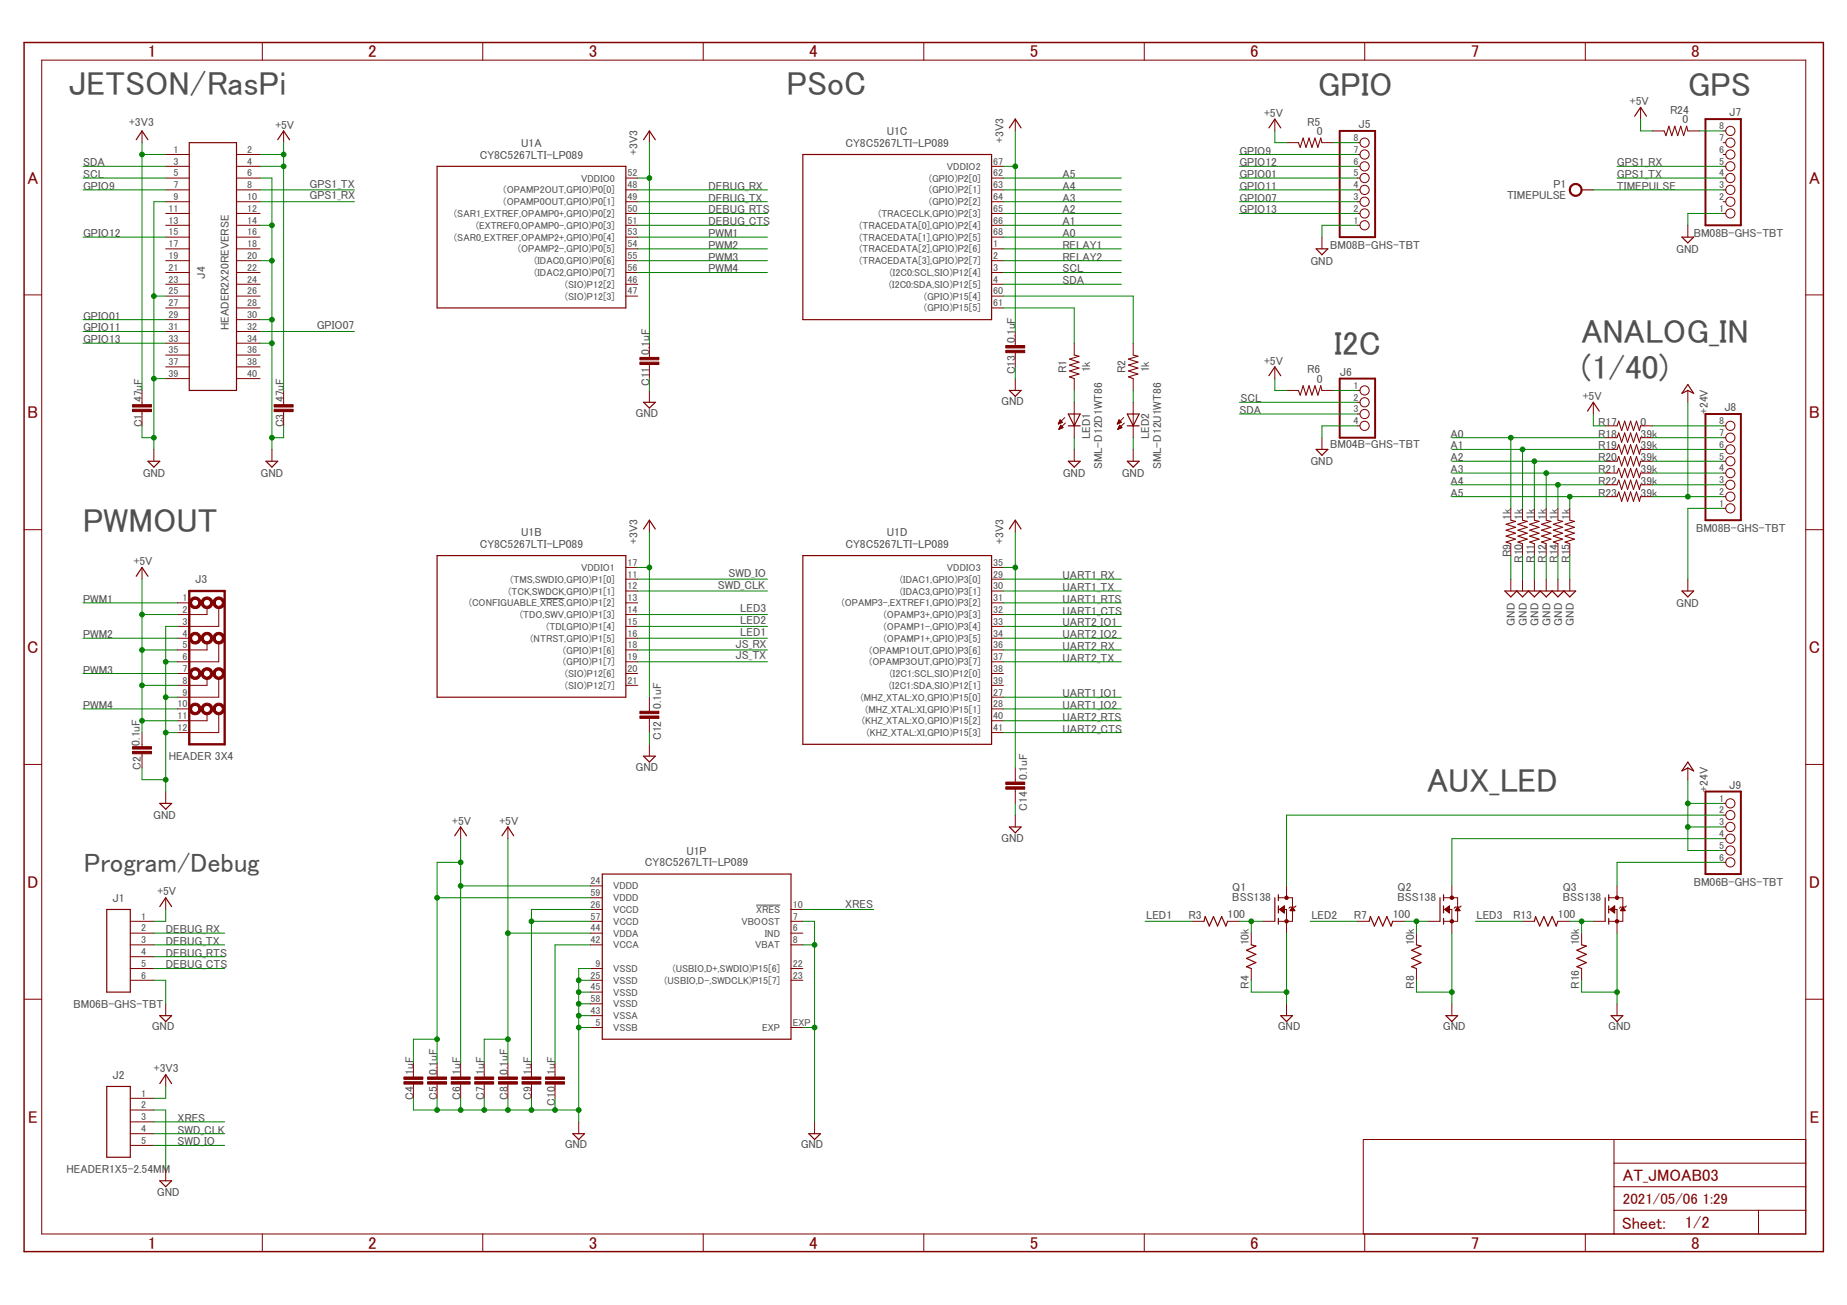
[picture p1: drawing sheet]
<svg xmlns="http://www.w3.org/2000/svg" width="297mm" height="210mm" viewBox="0 0 297 210" stroke-linecap="round" stroke-linejoin="round" font-family="sans-serif">
<path d="M86.9 96.3h3.9M121.6 145.6h3.9" fill="none" stroke="#505050" stroke-width=".16"/>
<g fill="none" stroke="#800000" stroke-width=".16">
<path d="M6.7 9.7h283.7v188.8h-283.7zM42.2 6.8v2.9M77.6 6.8v2.9M113.1 6.8v2.9M148.6 6.8v2.9M163.3 19.2v1.9M184 6.8v2.9M205 19.2v1.9M219.5 6.8v2.9M255 6.8v2.9M263.8 17.3v1.9M22.8 21.1v1.8"/>
<path d="M26.6 34.3h3.8M26.6 32.4h3.8M26.6 30.5h3.8M26.6 28.6h3.8M26.6 26.8h3.8M26.6 24.8h3.8M26.6 36.2h3.8M26.6 38.1h3.8M38 34.3h3.8M38 32.4h3.8M38 30.5h3.8M38 28.6h3.8"/>
<path d="M38 26.8h3.8M38 24.8h3.8M38 36.2h3.8M38 38.1h3.8M45.6 21.1v1.8M100.6 34.3h2M100.6 32.4h2M100.6 30.5h2M100.6 28.6h2M100.6 36.2h2M100.6 38.1h2M104.4 21.1v1.8"/>
<path d="M159.5 34.3h1.9M159.5 32.4h1.9M159.5 30.5h1.9M159.5 28.6h1.9M159.5 26.8h1.9M159.5 36.2h1.9M159.5 38.1h1.9M206.9 22.9h1.9M212.6 22.9h1.9M212.6 38.1v1.9M218.3 34.3h.4M218.3 32.4h.4"/>
<path d="M218.3 30.5h.4M218.3 28.6h.4M218.3 26.8h.4M218.3 24.8h.4M218.3 22.9h.4M218.3 36.2h.4M265.7 21.1h1.9M271.4 36.2v1.9M271.4 21.1h1.9M277.1 21.1h.4M277.1 34.3h.4M277.1 32.4h.4"/>
<path d="M277.1 30.5h.4M277.1 28.6h.4M277.1 26.8h.4M277.1 24.8h.4M277.1 22.9h.4M3.9 47.4h2.8M26.6 40h3.8M26.6 41.9h3.8M26.6 43.8h3.8M26.6 45.7h3.8M26.6 47.6h3.8M26.6 49.5h3.8"/>
<path d="M26.6 51.4h3.8M26.6 53.3h3.8M26.6 55.2h3.8M26.6 57.1h3.8M26.6 59h3.8M38 40h3.8M38 41.9h3.8M38 43.8h3.8M38 45.7h3.8M38 47.6h3.8M38 49.5h3.8M38 51.4h3.8"/>
<path d="M38 53.3h3.8M38 55.2h3.8M38 57.1h3.8M38 59h3.8M100.6 40h2M100.6 41.9h2M100.6 43.8h2M100.6 45.7h2M100.6 47.6h2M104.4 55.2v2.3M104.4 58.6v2.3M159.5 40h1.9"/>
<path d="M159.5 41.9h1.9M159.5 43.8h1.9M159.5 45.7h1.9M159.5 47.6h1.9M159.5 49.5h1.9M163.3 53.3v2.3M163.3 56.7v2.3M172.8 55.2v1.9M182.2 55.2v1.9M205 59v1.9M290.4 47.4h2.8M22.8 62.8v2.3"/>
<path d="M22.8 66.2v2.3M24.7 72.3v1.9M26.6 60.9h3.8M38 60.9h3.8M43.7 72.3v1.9M45.6 62.8v2.3M45.6 66.2v2.3M104.4 62.8v1.9M163.3 60.9v1.9M170.2 68.2h.1M170.3 68.1h.2M170.3 68h.4"/>
<path d="M170.3 69h.1M170.3 67.9h.5M170.3 69h.2M170.4 67.8h.4M170.4 68.9h.3M170.4 67.7h.3M170.4 68.8h.5M170.4 67.6h.2M170.4 68.7h.5M170.5 67.6h.1M170.5 68.6h.3M170.5 67.5l-.3 .7"/>
<path d="M170.5 67.5l.4 .4-.7 .3M170.5 68.6h.2M170.5 68.5h.1M170.6 68.4l.4 .4-.7 .3zM171.2 67.2l-1 1M171.3 68l-1 1.1M172.8 60.9v1.9M172.8 64.7v5.7M172.8 72.3v1.9M179.7 68.2h.1M179.7 68.1h.3M179.8 68h.4"/>
<path d="M179.8 69h.1M179.8 67.9h.5M179.8 69h.2M179.9 67.8h.3M179.9 68.9h.3M179.9 67.7h.3M179.9 68.8h.5M179.9 67.6h.2M179.9 68.7h.5M180 67.5l-.3 .7M180 67.5l.3 .4M180 67.6h.1"/>
<path d="M180 68.6h.3M180 68.6h.2M180 68.5h.1M180.1 68.4l.3 .4-.6 .3zM180.3 67.9l-.6 .3M180.7 67.2l-1 1M180.8 68l-1 1.1M182.2 60.9v1.9M182.2 64.7v5.7M182.2 72.3v1.9M206.9 62.8h1.9M212.6 70.4v1.9"/>
<path d="M212.6 62.8h1.9M218.3 68.5h.4M218.3 62.8h.4M218.3 64.7h.4M218.3 66.6h.4M256.2 64.7v1.9M258.1 79.9h2M258.1 78h2M258.1 76.1h2M258.1 74.2h2M258.1 72.3h2M258.1 70.4h2"/>
<path d="M258.1 68.5h2M263.8 79.9h1.9M263.8 78h1.9M263.8 76.1h1.9M263.8 74.2h1.9M263.8 72.3h1.9M263.8 70.4h1.9M263.8 68.5h1.9M271.4 62.8v1.9M277.1 79.9h.4M277.1 78h.4M277.1 76.1h.4"/>
<path d="M277.1 74.2h.4M277.1 72.3h.4M277.1 70.4h.4M277.1 68.5h.4M3.9 85.2h2.8M22.8 91.3v1.9M28.5 97h2.1M33.3 97.7v1.1h-4.8M35.2 97.7v3.1h-6.7M100.6 97h2M100.6 98.8h2M100.6 91.3h2"/>
<path d="M100.6 93.2h2M100.6 95.1h2M104.4 83.7v1.9M159.5 97h1.9M159.5 98.8h1.9M159.5 91.3h1.9M159.5 93.2h1.9M159.5 95.1h1.9M163.3 83.7v1.9M243 81.8v1.9M243 87.5v1.9M243 93.2v1.9"/>
<path d="M244.9 81.8v1.9M244.9 87.5v1.9M244.9 93.2v1.9M246.8 81.8v1.9M246.8 87.5v1.9M246.8 93.2v1.9M248.7 81.8v1.9M248.7 87.5v1.9M248.7 93.2v1.9M250.5 81.8v1.9M250.5 87.5v1.9M250.5 93.2v1.9"/>
<path d="M252.5 81.8v1.9M252.5 87.5v1.9M252.5 93.2v1.9M271.4 93.2v1.9M277.1 81.8h.4M290.4 85.2h2.8M22.8 117.8v2.3M28.5 102.7h2.1M28.5 108.3h2.1M28.5 114h2.1M33.3 103.4v1.1h-4.8M33.3 109.1v1.1h-4.8"/>
<path d="M33.3 114.8v1.1h-4.8M35.2 103.4v3h-6.7M35.2 109.1v3h-6.7M35.2 114.8v3h-6.7M100.6 100.8h2M100.6 102.7h2M100.6 104.5h2M100.6 106.4h2M100.6 108.3h2M100.6 110.2h2M104.4 112.1v2.3M104.4 115.5v2.3"/>
<path d="M104.4 119.7v1.9M159.5 100.8h1.9M159.5 102.7h1.9M159.5 104.5h1.9M159.5 106.4h1.9M159.5 108.3h1.9M159.5 110.2h1.9M159.5 112.1h1.9M159.5 114h1.9M159.5 115.9h1.9M159.5 117.8h1.9M3.9 123h2.8"/>
<path d="M22.8 121.2v2.3M26.6 127.3v1.9M74.1 133v1.9M81.7 133v1.9M163.3 123.5v2.3M163.3 126.9v2.3M163.3 131.1v1.9M271.4 123.5v1.9M277.1 129.2h.4M277.1 131.1h.4M277.1 133h.4M277.1 134.9h.4"/>
<path d="M277.1 136.8h.4M277.1 138.7h.4M290.4 123h2.8M21 148.2h3.7M21 150.1h3.7M21 152h3.7M21 153.9h3.7M21 155.8h3.7M21 157.7h3.7M26.6 144.4v1.9M95 148.2h1.9M95 150.1h1.9"/>
<path d="M95 152h1.9M95 155.8h1.9M95 157.7h1.9M95 142.5h1.9M95 144.4h1.9M95 146.3h1.9M95 159.6h1.9M127.2 148.2h1.9M127.2 150.1h1.9M127.2 152h1.9M127.2 155.8h1.9M127.2 157.7h1.9"/>
<path d="M127.2 146.3h1.9M191.7 148.2h1.9M197.4 148.2h1.9M201.2 150.1v1.9M201.2 155.8v1.9M203.1 148.2h1.9M205.6 144.4h2.3v3.8h-2.3M205.6 146.3h1.3v3.8M205.8 146.3l.7-.6v1.2zM205.8 146.3h.7M205.9 146.2h.6M205.9 146.4h.6"/>
<path d="M206 146.1h.5M206 146.5h.5M206.1 146.1h.4M206.1 146.6h.4M206.2 146h.3M206.2 146.6h.3M206.3 145.9h.2M206.4 146.7h.1M206.4 145.8h.1M206.5 146.8h.1M206.5 145.7h.1M206.9 142.5v1.9"/>
<path d="M207.5 146.4h.7M207.6 146.3h.5M207.6 146.2h.5M207.7 146.1h.3M207.8 146.1h.2M207.8 146h.1M207.9 145.9l.3 .6h-.7zM208.4 145.7l-.2 .2h-.7l-.2 .2M218.3 148.2h1.9M224 148.2h1.9M227.8 150.1v1.9M227.8 155.8v1.9"/>
<path d="M229.7 148.2h1.9M232.2 144.4h2.2v3.8h-2.2M232.2 146.3h1.3v3.8M232.3 146.3l.8-.6v1.2zM232.4 146.3h.7M232.4 146.2h.7M232.5 146.4h.6M232.5 146.1h.6M232.6 146.5h.5M232.6 146.1h.5M232.7 146.6h.4M232.7 146h.4"/>
<path d="M232.8 146.6h.3M232.9 145.9h.2M232.9 146.7h.2M233 145.8h.1M233 146.8h.1M233.1 145.7h.1M233.5 142.5v1.9M234.1 146.4h.6M234.2 146.3h.5M234.2 146.2h.4M234.3 146.1h.3M234.3 146.1h.2"/>
<path d="M234.4 146h.1M234.4 145.9l.4 .6h-.8zM235 145.7l-.2 .2h-.8l-.2 .2M244.9 148.2h1.9M250.5 148.2h2M254.4 150.1v1.9M254.4 155.8v1.9M256.2 148.2h1.9M258.7 144.4h2.3v3.8h-2.3M258.7 146.3h1.4v3.8M258.9 146.3l.8-.6v1.2zM258.9 146.3h.8"/>
<path d="M259 146.2h.7M259 146.4h.7M259.1 146.1h.6M259.1 146.5h.6M259.2 146.1h.5M259.3 146.6h.4M259.3 146h.4M259.4 146.6h.3M259.4 145.9h.3M259.5 146.7h.2M259.5 145.8h.2M259.6 146.8h.1"/>
<path d="M259.7 145.7h.1M260.1 142.5v1.9M260.7 146.4h.6M260.7 146.3h.6M260.8 146.2h.4M260.8 146.1h.4M260.9 146.1h.2M260.9 146h.1M261 145.9l.4 .6h-.8zM261.6 145.7l-.2 .2h-.8l-.2 .2M3.9 160.7h2.8M21 176.7h3.7"/>
<path d="M21 178.5h3.7M26.6 161.5v1.9M26.6 172.8v2M66.5 171v2.2M66.5 174.4v2.3M70.3 171v2.2M70.3 174.4v2.3M74.1 171v2.2M74.1 174.4v2.3M77.9 171v2.2M77.9 174.4v2.3M81.7 171v2.2"/>
<path d="M81.7 174.4v2.3M85.5 171v2.2M85.5 174.4v2.3M89.3 171v2.2M89.3 174.4v2.3M95 161.5h1.9M95 163.4h1.9M95 165.3h1.9M127.2 165.3h1.9M206.9 161.5v1.9M233.5 161.5v1.9M260.1 161.5v1.9"/>
<path d="M290.4 160.7h2.8M21 180.4h3.7M21 182.4h3.7M21 184.2h3.7M26.6 188v1.9M42.2 198.5v2.8M77.6 198.5v2.8M93.1 180.4v2M113.1 198.5v2.8M131 180.4v2M148.6 198.5v2.8M184 198.5v2.8"/>
<path d="M219.5 198.5v2.8M255 198.5v2.8M259.6 194.7h30.8M259.6 183.3v15.2M259.6 190.9h30.8M259.6 187.1h30.8M282.8 194.7v3.8M290.4 183.3h-71.2v15.2"/>
<circle cx="219.5" cy="36.2" r=".74"/>
<circle cx="219.5" cy="34.3" r=".74"/>
<circle cx="219.5" cy="26.8" r=".74"/>
<circle cx="219.5" cy="30.5" r=".74"/>
<circle cx="219.5" cy="28.6" r=".74"/>
<circle cx="219.5" cy="24.8" r=".74"/>
<circle cx="219.5" cy="22.9" r=".74"/>
<circle cx="219.5" cy="32.4" r=".74"/>
<circle cx="278.3" cy="34.3" r=".74"/>
<circle cx="278.3" cy="30.5" r=".74"/>
<circle cx="278.3" cy="26.8" r=".74"/>
<circle cx="278.3" cy="24.8" r=".74"/>
<circle cx="278.3" cy="22.9" r=".74"/>
<circle cx="278.3" cy="21.1" r=".74"/>
<circle cx="278.3" cy="32.4" r=".74"/>
<circle cx="278.3" cy="28.6" r=".74"/>
<circle cx="219.5" cy="68.5" r=".74"/>
<circle cx="219.5" cy="64.7" r=".74"/>
<circle cx="219.5" cy="66.6" r=".74"/>
<circle cx="219.5" cy="62.8" r=".74"/>
<circle cx="278.3" cy="79.9" r=".74"/>
<circle cx="278.3" cy="74.2" r=".74"/>
<circle cx="278.3" cy="70.4" r=".74"/>
<circle cx="278.3" cy="68.5" r=".74"/>
<circle cx="278.3" cy="72.3" r=".74"/>
<circle cx="278.3" cy="78" r=".74"/>
<circle cx="278.3" cy="76.1" r=".74"/>
<circle cx="278.3" cy="81.8" r=".74"/>
<circle cx="278.3" cy="138.7" r=".74"/>
<circle cx="278.3" cy="136.8" r=".74"/>
<circle cx="278.3" cy="129.2" r=".74"/>
<circle cx="278.3" cy="131.1" r=".74"/>
<circle cx="278.3" cy="133" r=".74"/>
<circle cx="278.3" cy="134.9" r=".74"/>
</g>
<path d="M3.9 6.8h289.3v194.5h-289.3z" fill="none" stroke="#800000" stroke-width=".23"/>
<g fill="none" stroke="#800000" stroke-width=".19">
<path d="M262.9 18.7l.9-1.4 1 1.4M21.9 22.5l.9-1.4 1 1.4M30.4 22.9h7.6v39.9h-7.6zM44.7 22.5l.9-1.4 1 1.4M70.3 26.8h30.3v22.7h-30.3zM103.5 22.5l.9-1.4 1 1.4M129.1 24.8h30.4v26.6h-30.4zM162.3 20.6l1-1.4 .9 1.4M204.1 20.6l.9-1.4 1 1.4M254.4 30.5h1.8M270.5 38.1h1.9l-1 1zM211.7 40h1.9l-1 1z"/>
<path d="M23.8 74.2h1.9l-1 .9zM42.8 74.2h1.9l-1 .9zM103.5 64.7h1.9l-1 .9zM162.3 62.8h1.9l-.9 1zM171.8 68.5h1.9M171.8 66.6h1.9l-.9 1.9zM171.8 74.2h1.9l-.9 .9zM181.3 66.6h1.9l-1 1.9zM181.3 68.5h1.9M181.3 74.2h1.9l-1 .9zM204.1 60.4l.9-1.4 1 1.4M211.7 72.3h1.9l-1 .9z"/>
<path d="M255.3 66.1l.9-1.4 1 1.4M271.4 61.8l1 1.5-1-.5-.9 .5zM21.9 92.7l.9-1.4 1 1.4M70.3 89.4h30.3v22.7h-30.3zM103.5 85.1l.9-1.4 1 1.4M129.1 89.4h30.4v30.3h-30.4zM162.3 85.1l1-1.4 .9 1.4M242 95.1h11.4l-.9 .9-1-.9-1 .9-.9-.9-.9 .9-1-.9-.9 .9-1-.9-.9 .9-1-.9-.9 .9zM270.5 95.1h1.9l-1 .9zM25.7 129.2h1.9l-1 1zM73.1 134.4l1-1.4 .9 1.4M80.7 134.4l1-1.4 .9 1.4"/>
<path d="M103.5 121.6h1.9l-1 1zM162.3 133h1.9l-.9 1zM271.4 122.6l1 1.4-1-.5-.9 .5zM17.2 146.3h3.8v13.3h-3.8zM25.7 145.8l.9-1.4 1 1.4M96.9 140.6h30.3v26.6h-30.3zM193.6 148.2l.2-.8 .7 1.5 .7-1.5 .6 1.5 .7-1.5 .6 1.5 .3-.7M201.2 152l.8 .2-1.5 .6 1.5 .7-1.5 .7 1.5 .6-1.5 .7 .7 .3M205 144.4v3.8M205.6 143.9v1M205.6 145.7v1.2M205.6 147.7v1"/>
<path d="M220.2 148.2l.2-.8 .6 1.5 .7-1.5 .7 1.5 .6-1.5 .7 1.5 .3-.7M227.8 152l.7 .2-1.5 .6 1.5 .7-1.5 .7 1.5 .6-1.5 .7 .8 .3M231.6 144.4v3.8M232.2 143.9v1M232.2 145.7v1.2M232.2 147.7v1M246.8 148.2l.2-.8 .6 1.5 .7-1.5 .6 1.5 .7-1.5 .7 1.5 .2-.7M254.4 152l.7 .2-1.5 .6 1.5 .7-1.5 .7 1.5 .6-1.5 .7 .8 .3M258.1 144.4v3.8M258.7 143.9v1M258.7 145.7v1.2M258.7 147.7v1"/>
<path d="M17.2 174.8h3.8v11.3h-3.8zM25.7 163.4h1.9l-1 .9zM25.7 174.3l.9-1.5 1 1.5M206 163.4h1.9l-1 .9zM232.5 163.4h1.9l-.9 .9zM259.1 163.4h1.9l-.9 .9zM25.7 189.9h1.9l-1 1zM92.1 182.4h1.9l-.9 .9zM130.1 182.4h1.9l-1 .9z"/>
</g>
<g fill="none" stroke="#800000" stroke-width=".17">
<path d="M208.8 22.9l.3 .8 .5-1.5 .4 1.5 .5-1.5 .5 1.5 .5-1.5 .4 1.5 .5-1.5 .2 .7M267.6 21.1l.3 .7 .5-1.5 .5 1.5 .4-1.5 .5 1.5 .5-1.5 .5 1.5 .5-1.5 .1 .8M172.8 57.1l.7 .2-1.5 .5 1.5 .5-1.5 .4 1.5 .5-1.5 .5 1.5 .5-1.5 .4 .8 .3M182.2 57.1l.8 .2-1.5 .5 1.5 .5-1.5 .4 1.5 .5-1.5 .5 1.5 .5-1.5 .4 .7 .3M208.8 62.8l.3 .8 .5-1.6 .4 1.6 .5-1.6 .5 1.6 .5-1.6 .4 1.6 .5-1.6 .2 .8M260.1 70.4l.2-.8 .5 1.5 .5-1.5 .4 1.5 .5-1.5 .5 1.5 .5-1.5 .5 1.5 .1-.7M260.1 72.3l.2-.8 .5 1.5 .5-1.5 .4 1.5 .5-1.5 .5 1.5 .5-1.5 .5 1.5 .1-.7M260.1 74.2l.2-.8 .5 1.6 .5-1.6 .4 1.6 .5-1.6 .5 1.6 .5-1.6 .5 1.6 .1-.8M260.1 76.1l.2-.8 .5 1.5 .5-1.5 .4 1.5 .5-1.5 .5 1.5 .5-1.5 .5 1.5 .1-.7M260.1 78l.2-.8 .5 1.5 .5-1.5 .4 1.5 .5-1.5 .5 1.5 .5-1.5 .5 1.5 .1-.7M260.1 68.5l.2-.8 .5 1.6 .5-1.6 .4 1.6 .5-1.6 .5 1.6 .5-1.6 .5 1.6 .1-.8M260.1 79.9l.2-.8 .5 1.5 .5-1.5 .4 1.5 .5-1.5 .5 1.5 .5-1.5 .5 1.5 .1-.7"/>
<path d="M243 83.7l.7 .2-1.5 .4 1.5 .5-1.5 .5 1.5 .5-1.5 .4 1.5 .5-1.5 .5 .8 .3M244.9 83.7l.7 .2-1.5 .4 1.5 .5-1.5 .5 1.5 .5-1.5 .4 1.5 .5-1.5 .5 .8 .3M246.8 83.7l.7 .2-1.5 .4 1.5 .5-1.5 .5 1.5 .5-1.5 .4 1.5 .5-1.5 .5 .8 .3M248.7 83.7l.7 .2-1.5 .4 1.5 .5-1.5 .5 1.5 .5-1.5 .4 1.5 .5-1.5 .5 .8 .3M250.5 83.7l.8 .2-1.5 .4 1.5 .5-1.5 .5 1.5 .5-1.5 .4 1.5 .5-1.5 .5 .7 .3M252.5 83.7l.7 .2-1.5 .4 1.5 .5-1.5 .5 1.5 .5-1.5 .4 1.5 .5-1.5 .5 .8 .3"/>
</g>
<path d="M274.3 19.2h5.7v17h-5.7zM215.5 21.1h5.6v17h-5.6zM215.5 60.9h5.6v9.5h-5.6zM274.3 66.6h5.7v17.1h-5.7zM274.3 127.3h5.7v13.3h-5.7z" fill="none" stroke="#800000" stroke-width=".32"/>
<g fill="#800000" stroke="#800000" stroke-width=".16">
<path d="M21.3 120.9h3.1v.3h-3.1z"/>
<path d="M21.3 120.1h3.1v.4h-3.1z"/>
<path d="M87.7 174h3.1v.4h-3.1z"/>
<path d="M87.7 173.2h3.1v.4h-3.1z"/>
<path d="M83.9 174h3.1v.4h-3.1z"/>
<path d="M83.9 173.2h3.1v.4h-3.1z"/>
<path d="M68.8 174h3v.4h-3z"/>
<path d="M68.8 173.2h3v.4h-3z"/>
<path d="M72.6 174h3v.4h-3z"/>
<path d="M72.6 173.2h3v.4h-3z"/>
<path d="M65 174h3v.4h-3z"/>
<path d="M65 173.2h3v.4h-3z"/>
<path d="M80.2 174h3v.4h-3z"/>
<path d="M80.2 173.2h3v.4h-3z"/>
<path d="M76.3 174h3.1v.4h-3.1z"/>
<path d="M76.3 173.2h3.1v.4h-3.1z"/>
<path d="M161.8 56.3h3v.4h-3z"/>
<path d="M161.8 55.6h3v.4h-3z"/>
<path d="M102.9 115.2h3.1v.3h-3.1z"/>
<path d="M102.9 114.4h3.1v.4h-3.1z"/>
<path d="M161.8 126.6h3v.3h-3z"/>
<path d="M161.8 125.8h3v.4h-3z"/>
<path d="M102.9 58.3h3.1v.3h-3.1z"/>
<path d="M102.9 57.5h3.1v.4h-3.1z"/>
<path d="M44.1 65.8h3v.4h-3z"/>
<path d="M44.1 65.1h3v.4h-3z"/>
<path d="M21.3 65.8h3.1v.4h-3.1z"/>
<path d="M21.3 65.1h3.1v.4h-3.1z"/>
</g>
<g fill="#800000" stroke="#800000" stroke-width=".16">
<path d="M30.6 96.4a.95 .95 0 0 1 1.6 0 .95 .95 0 0 1-.5 1.5 .95 .95 0 0 1-1.3-.9h.4a.57 .57 0 0 1 .8-.5 .57 .57 0 0 1 .2 .9 .57 .57 0 0 1-1-.3v-.1h-.4z" fill-rule="evenodd"/>
<path d="M32.5 96.4a.95 .95 0 0 1 1.6 0 .95 .95 0 0 1-.5 1.4 .95 .95 0 0 1-1.3-.8h.4a.57 .57 0 0 1 .8-.5 .57 .57 0 0 1 .2 .9 .57 .57 0 0 1-1-.3v-.1h-.4z" fill-rule="evenodd"/>
<path d="M34.4 96.4a.95 .95 0 0 1 1.6 0 .95 .95 0 0 1-.6 1.5 .95 .95 0 0 1-1.2-.9h.4a.57 .57 0 0 1 .8-.6 .57 .57 0 0 1 .2 .9 .57 .57 0 0 1-1-.2v-.1h-.4z" fill-rule="evenodd"/>
<path d="M30.6 102.1a.95 .95 0 0 1 1.6 0 .95 .95 0 0 1-.5 1.5 .95 .95 0 0 1-1.3-.9h.4a.57 .57 0 0 1 .8-.5 .57 .57 0 0 1 .2 .9 .57 .57 0 0 1-1-.3v-.1h-.4z" fill-rule="evenodd"/>
<path d="M32.5 102.1a.95 .95 0 0 1 1.6 0 .95 .95 0 0 1-.5 1.4 .95 .95 0 0 1-1.3-.8h.4a.57 .57 0 0 1 .8-.5 .57 .57 0 0 1 .2 .9 .57 .57 0 0 1-1-.3v-.1h-.4z" fill-rule="evenodd"/>
<path d="M34.4 102.1a.95 .95 0 0 1 1.6 0 .95 .95 0 0 1-.6 1.5 .95 .95 0 0 1-1.2-.9h.4a.57 .57 0 0 1 .8-.6 .57 .57 0 0 1 .2 .9 .57 .57 0 0 1-1-.2v-.1h-.4z" fill-rule="evenodd"/>
<path d="M30.6 107.8a.95 .95 0 0 1 1.6 0 .95 .95 0 0 1-.6 1.5 .95 .95 0 0 1-1.2-1h.4a.57 .57 0 0 1 .8-.4 .57 .57 0 0 1 .1 .9 .57 .57 0 0 1-.9-.3v-.2h-.4z" fill-rule="evenodd"/>
<path d="M32.5 107.8a.95 .95 0 0 1 1.6 0 .95 .95 0 0 1-.5 1.4 .95 .95 0 0 1-1.3-.9h.4a.57 .57 0 0 1 .8-.4 .57 .57 0 0 1 .2 .9 .57 .57 0 0 1-1-.3v-.2h-.4z" fill-rule="evenodd"/>
<path d="M34.4 107.8a.95 .95 0 0 1 1.6 0 .95 .95 0 0 1-.6 1.5 .95 .95 0 0 1-1.2-1h.4a.57 .57 0 0 1 .8-.5 .57 .57 0 0 1 .2 .9 .57 .57 0 0 1-1-.2v-.2h-.4z" fill-rule="evenodd"/>
<path d="M30.9 113.2a.95 .95 0 0 1 1.4 .5 .95 .95 0 0 1-.7 1.3 .95 .95 0 0 1-1.2-1h.4a.57 .57 0 0 1 .8-.4 .57 .57 0 0 1 .1 .9 .57 .57 0 0 1-.9-.3v-.2h-.4l.2-.5z" fill-rule="evenodd"/>
<path d="M32.5 113.5a.95 .95 0 0 1 1.6 0 .95 .95 0 0 1-.5 1.4 .95 .95 0 0 1-1.3-.9h.4a.57 .57 0 0 1 .8-.4 .57 .57 0 0 1 .2 .9 .57 .57 0 0 1-1-.3v-.2h-.4z" fill-rule="evenodd"/>
<path d="M34.4 113.5a.95 .95 0 0 1 1.6 0 .95 .95 0 0 1-.6 1.5 .95 .95 0 0 1-1.2-1h.4a.57 .57 0 0 1 .8-.5 .57 .57 0 0 1 .2 .9 .57 .57 0 0 1-1-.2v-.2h-.4z" fill-rule="evenodd"/>
<path d="M252.5 30a1.04 1.04 0 0 1 1.7-.2 1.04 1.04 0 0 1-.4 1.7 1.04 1.04 0 0 1-1.4-1h.2a.86 .86 0 0 1 1.2-.7 .86 .86 0 0 1 .1 1.5 .86 .86 0 0 1-1.3-.5v-.3h-.2z" fill-rule="evenodd"/>
<circle cx="206.9" cy="148.2" r=".28"/>
<circle cx="206.9" cy="144.4" r=".28"/>
<circle cx="233.5" cy="148.2" r=".28"/>
<circle cx="233.5" cy="144.4" r=".28"/>
<circle cx="260.1" cy="148.2" r=".28"/>
<circle cx="260.1" cy="144.4" r=".28"/>
</g>
<path d="M30.4 95.1h5.7v24.6h-5.7z" fill="none" stroke="#800000" stroke-width=".38"/>
<g fill="none" stroke="#008000" stroke-width=".16">
<path d="M263.8 19.2v1.9h1.9M13.4 28.6h13.2M13.4 26.8h13.2M13.4 30.5h13.2M13.4 38.1h13.2M22.8 24.8h3.8M22.8 22.9v39.9M26.6 32.4h-1.9v39.9M41.8 28.6h1.9v43.7M41.8 26.8h3.8M41.8 24.8h3.8M41.8 36.2h1.9"/>
<path d="M41.8 32.4h15.2M41.8 30.5h15.2M45.6 22.9v39.9M102.6 28.6h1.8M102.6 34.3h20.8M102.6 36.2h20.8M102.6 32.4h20.8M102.6 30.5h20.8M102.6 38.1h20.8M104.4 22.9v32.3M161.4 28.6h18.9M161.4 26.8h1.9"/>
<path d="M161.4 34.3h18.9M161.4 36.2h18.9M161.4 32.4h18.9M161.4 30.5h18.9M161.4 38.1h18.9M163.3 21.1v32.2M199.3 28.6h19M199.3 26.8h19M199.3 24.8h19M199.3 34.3h19M199.3 32.4h19M199.3 30.5h19"/>
<path d="M205 21.1v1.8h1.9M214.5 22.9h3.8M218.3 36.2h-5.7v1.9M256.2 30.5h20.9M260.1 28.6h17M260.1 26.8h17M273.3 21.1h3.8M277.1 34.3h-5.7v1.9M13.4 51.4h13.2M13.4 55.2h13.2M13.4 53.3h13.2M24.7 47.6h1.9"/>
<path d="M41.8 41.9h1.9M41.8 51.4h1.9M41.8 55.2h1.9M41.8 53.3h15.2M102.6 41.9h20.8M102.6 43.8h20.8M102.6 40h20.8M161.4 47.6h20.8v7.6M161.4 49.5h11.4v5.7M161.4 41.9h18.9M161.4 43.8h18.9M161.4 45.7h18.9"/>
<path d="M161.4 40h18.9M163.3 59v1.9M22.8 68.5v1.9h1.9M24.7 60.9h1.9M45.6 68.5v1.9h-1.9M104.4 60.9v1.9M172.8 62.8v1.9M172.8 70.4v1.9M182.2 62.8v1.9M182.2 70.4v1.9M199.3 64.7h19M199.3 66.6h19"/>
<path d="M205 60.9v1.9h1.9M214.5 62.8h3.8M218.3 68.5h-5.7v1.9M233.5 70.4h24.6M233.5 72.3h24.6M233.5 74.2h24.6M233.5 76.1h24.6M233.5 78h24.6M233.5 79.9h24.6M243 70.4v11.4M244.9 72.3v9.5M246.8 74.2v7.6"/>
<path d="M248.7 76.1v5.7M250.5 78v3.8M252.5 79.9v1.9M256.2 66.6v1.9h1.9M265.7 70.4h11.4M265.7 68.5h11.4M265.7 72.3h11.4M265.7 74.2h11.4M265.7 76.1h11.4M265.7 78h11.4M265.7 79.9h11.4M271.4 64.7v15.2"/>
<path d="M13.4 97h15.1M22.8 93.2v24.6M22.8 98.8h5.7M102.6 91.3h1.8M102.6 98.8h20.8M102.6 95.1h20.8M102.6 93.2h20.8M104.4 85.6v26.5M161.4 91.3h1.9M161.4 98.8h18.9M161.4 97h18.9M161.4 95.1h18.9"/>
<path d="M161.4 93.2h18.9M163.3 85.6v37.9M243 89.4v3.8M244.9 89.4v3.8M246.8 89.4v3.8M248.7 89.4v3.8M250.5 89.4v3.8M252.5 89.4v3.8M277.1 81.8h-5.7v11.4M13.4 108.3h15.1M13.4 114h15.1M13.4 102.7h15.1"/>
<path d="M22.8 104.5h5.7M22.8 110.2h5.7M22.8 115.9h5.7M26.6 117.8h1.9M26.6 112.1h1.9M26.6 106.4h1.9M28.5 100.8h-1.9v26.5M102.6 100.8h20.8M102.6 106.4h20.8M102.6 104.5h20.8M102.6 102.7h20.8M104.4 117.8v1.9"/>
<path d="M161.4 100.8h18.9M161.4 117.8h18.9M161.4 112.1h18.9M161.4 106.4h18.9M161.4 104.5h18.9M161.4 115.9h18.9M161.4 114h18.9M161.4 102.7h18.9M22.8 123.5v1.9h3.8M74.1 138.7h-3.8v32.3M74.1 134.9v36.1M81.7 134.9v36.1"/>
<path d="M163.3 129.2v1.9M271.4 125.4v11.4h5.7M271.4 133h5.7M271.4 129.2h5.7M277.1 131.1h-70.2v11.4M277.1 134.9h-43.6v7.6M277.1 138.7h-17v3.8M24.7 157.7h1.9v3.8M24.7 155.8h11.4M24.7 152h11.4M24.7 150.1h11.4M24.7 153.9h11.4"/>
<path d="M26.6 146.3v1.9h-1.9M70.3 144.4h24.7M74.1 142.5h20.9M81.7 150.1h13.3M85.5 148.2h9.5M93.1 157.7h1.9M93.1 159.6h1.9M95 155.8h-1.9v24.6M95 152h-5.7v19M95 146.3h-9.5v24.7M129.1 148.2h1.9v32.2M129.1 152h1.9"/>
<path d="M129.1 146.3h11.4M184.1 148.2h7.6M199.3 148.2h3.8M201.2 157.7v1.9h5.7M201.2 148.2v1.9M206.9 150.1v11.4M210.7 148.2h7.6M225.9 148.2h3.8M227.8 157.7v1.9h5.7M227.8 148.2v1.9M233.5 150.1v11.4M237.3 148.2h7.6"/>
<path d="M252.5 148.2h3.7M254.4 157.7v1.9h5.7M254.4 148.2v1.9M260.1 150.1v11.4M24.7 178.5h1.9v9.5M26.6 174.8v1.9h-1.9M66.5 176.7v1.8h26.6M70.3 167.2h-3.8v3.8M70.3 176.7v1.8M74.1 176.7v1.8M77.9 176.7v1.8M81.7 167.2h-3.8v3.8"/>
<path d="M81.7 176.7v1.8M85.5 176.7v1.8M89.3 176.7v1.8M93.1 161.5h1.9M93.1 163.4h1.9M93.1 165.3h1.9M129.1 165.3h1.9M24.7 180.4h11.4M24.7 182.4h11.4M24.7 184.2h11.4"/>
</g>
<g fill="#008000" stroke="#008000" stroke-width=".16">
<circle cx="163.3" cy="91.3" r=".38"/>
<circle cx="104.4" cy="91.3" r=".38"/>
<circle cx="104.4" cy="28.6" r=".38"/>
<circle cx="163.3" cy="26.8" r=".38"/>
<circle cx="22.8" cy="24.8" r=".38"/>
<circle cx="26.6" cy="117.8" r=".38"/>
<circle cx="26.6" cy="112.1" r=".38"/>
<circle cx="26.6" cy="106.4" r=".38"/>
<circle cx="26.6" cy="125.4" r=".38"/>
<circle cx="93.1" cy="157.7" r=".38"/>
<circle cx="93.1" cy="159.6" r=".38"/>
<circle cx="93.1" cy="161.5" r=".38"/>
<circle cx="93.1" cy="163.4" r=".38"/>
<circle cx="93.1" cy="165.3" r=".38"/>
<circle cx="89.3" cy="178.5" r=".38"/>
<circle cx="93.1" cy="178.5" r=".38"/>
<circle cx="70.3" cy="178.5" r=".38"/>
<circle cx="74.1" cy="178.5" r=".38"/>
<circle cx="77.9" cy="178.5" r=".38"/>
<circle cx="81.7" cy="178.5" r=".38"/>
<circle cx="85.5" cy="178.5" r=".38"/>
<circle cx="131" cy="152" r=".38"/>
<circle cx="131" cy="165.3" r=".38"/>
<circle cx="43.7" cy="51.4" r=".38"/>
<circle cx="43.7" cy="55.2" r=".38"/>
<circle cx="43.7" cy="41.9" r=".38"/>
<circle cx="43.7" cy="36.2" r=".38"/>
<circle cx="43.7" cy="70.4" r=".38"/>
<circle cx="24.7" cy="60.9" r=".38"/>
<circle cx="24.7" cy="47.6" r=".38"/>
<circle cx="24.7" cy="70.4" r=".38"/>
<circle cx="206.9" cy="159.6" r=".38"/>
<circle cx="233.5" cy="159.6" r=".38"/>
<circle cx="260.1" cy="159.6" r=".38"/>
<circle cx="22.8" cy="115.9" r=".38"/>
<circle cx="22.8" cy="110.2" r=".38"/>
<circle cx="22.8" cy="104.5" r=".38"/>
<circle cx="22.8" cy="98.8" r=".38"/>
<circle cx="74.1" cy="142.5" r=".38"/>
<circle cx="70.3" cy="144.4" r=".38"/>
<circle cx="70.3" cy="167.2" r=".38"/>
<circle cx="74.1" cy="138.7" r=".38"/>
<circle cx="81.7" cy="167.2" r=".38"/>
<circle cx="81.7" cy="150.1" r=".38"/>
<circle cx="45.6" cy="24.8" r=".38"/>
<circle cx="45.6" cy="26.8" r=".38"/>
<circle cx="243" cy="70.4" r=".38"/>
<circle cx="244.9" cy="72.3" r=".38"/>
<circle cx="246.8" cy="74.2" r=".38"/>
<circle cx="248.7" cy="76.1" r=".38"/>
<circle cx="250.5" cy="78" r=".38"/>
<circle cx="252.5" cy="79.9" r=".38"/>
<circle cx="85.5" cy="148.2" r=".38"/>
<circle cx="271.4" cy="79.9" r=".38"/>
<circle cx="271.4" cy="129.2" r=".38"/>
<circle cx="271.4" cy="133" r=".38"/>
<circle cx="201.2" cy="148.2" r=".38"/>
<circle cx="227.8" cy="148.2" r=".38"/>
<circle cx="254.4" cy="148.2" r=".38"/>
</g>
<g font-size="5.4" fill="#505050">
<text x="11" y="15.4">JETSON/RasPi</text>
<text x="126.5" y="15.4">PSoC</text>
<text x="211.9" y="15.4">GPIO</text>
<text x="271.4" y="15.4">GPS</text>
<text x="214.5" y="57.1">I2C</text>
<text x="254.4" y="55.2">ANALOG_IN</text>
<text x="254.4" y="60.9">(1/40)</text>
<text x="13.4" y="85.6">PWMOUT</text>
<text x="229.5" y="127.3">AUX_LED</text>
</g>
<text font-size="4.3" fill="#505050" x="13.6" y="140.2">Program/Debug</text>
<g font-size="2.8" fill="#800000">
<text x="23.8" y="9.2">1</text>
<text x="59.2" y="9.2">2</text>
<text x="94.7" y="9.2">3</text>
<text x="130.2" y="9.2">4</text>
<text x="165.6" y="9.2">5</text>
<text x="201.1" y="9.2">6</text>
<text x="236.5" y="9.2">7</text>
<text x="272" y="9.2">8</text>
<text x="4.4" y="29.5">A</text>
<text x="291" y="29.5">A</text>
<text x="4.4" y="67.3">B</text>
<text x="291" y="67.3">B</text>
<text x="4.4" y="105">C</text>
<text x="290.9" y="105">C</text>
<text x="4.4" y="142.8">D</text>
<text x="290.9" y="142.8">D</text>
<text x="4.5" y="180.6">E</text>
<text x="291" y="180.6">E</text>
<text x="23.8" y="200.9">1</text>
<text x="59.2" y="200.9">2</text>
<text x="94.7" y="200.9">3</text>
<text x="130.2" y="200.9">4</text>
<text x="165.6" y="200.9">5</text>
<text x="201.1" y="200.9">6</text>
<text x="236.5" y="200.9">7</text>
<text x="272" y="200.9">8</text>
</g>
<g font-size="2.7" fill="#800000">
<text x="261" y="189.9">AT_JMOAB03</text>
<text x="260.8" y="197.6">Sheet:</text>
<text x="271" y="197.5">1/2</text>
</g>
<g font-size="2.4" fill="#800000">
<text x="261" y="193.7">2021/05/06</text>
<text x="273.8" y="193.7">1:29</text>
</g>
<g font-size="1.9" fill="#505050">
<text x="262.1" y="16.9">+5V</text>
<text x="20.8" y="20.3">+3V3</text>
<text x="44.3" y="20.7">+5V</text>
<text x="83.8" y="23.6">U1A</text>
<text x="136" y="23.6">CY8C5267LTI-LP089</text>
<text x="142.6" y="21.7">U1C</text>
<text x="161.4" y="23" transform="rotate(-90 161.4 23)">+3V3</text>
<text x="203.3" y="18.8">+5V</text>
<text x="210.2" y="20.2">R5</text>
<text x="211.8" y="21.7">0</text>
<text x="218.5" y="20.6">J5</text>
<text x="268.6" y="18.3">R24</text>
<text x="270.6" y="19.8">0</text>
<text x="278.1" y="18.7">J7</text>
<text x="13.4" y="28.6">SCL</text>
<text x="13.4" y="26.7">SDA</text>
<text x="77.2" y="25.5">CY8C5267LTI-LP089</text>
<text x="102.5" y="24.9" transform="rotate(-90 102.5 24.9)">+3V3</text>
<text x="170.9" y="28.6">A5</text>
<text x="199.3" y="24.9">GPIO9</text>
<text x="199.3" y="26.7">GPIO12</text>
<text x="199.3" y="28.6">GPIO01</text>
<text x="260" y="26.7">GPS1_RX</text>
<text x="260" y="28.6">GPS1_TX</text>
<text x="13.4" y="30.5">GPIO9</text>
<text x="49.8" y="32.1">GPS1_RX</text>
<text x="49.8" y="30.2">GPS1_TX</text>
<text x="113.9" y="32.4">DEBUG_TX</text>
<text x="113.9" y="30.5">DEBUG_RX</text>
<text x="113.9" y="34.3">DEBUG_RTS</text>
<text x="170.9" y="34.3">A2</text>
<text x="170.9" y="32.4">A3</text>
<text x="170.9" y="30.5">A4</text>
<text x="199.3" y="30.5">GPIO11</text>
<text x="199.3" y="32.4">GPIO07</text>
<text x="199.3" y="34.3">GPIO13</text>
<text x="242.4" y="32.1">TIMEPULSE</text>
<text x="249.8" y="30.2">P1</text>
<text x="260" y="30.5">TIMEPULSE</text>
<text x="13.4" y="38.1">GPIO12</text>
<text x="113.9" y="41.9">PWM3</text>
<text x="113.9" y="38.1">PWM1</text>
<text x="113.9" y="40">PWM2</text>
<text x="113.9" y="36.2">DEBUG_CTS</text>
<text x="170.9" y="40">RELAY1</text>
<text x="170.9" y="41.9">RELAY2</text>
<text x="170.9" y="38.1">A0</text>
<text x="170.9" y="36.2">A1</text>
<text x="213.9" y="40">BM08B-GHS-TBT</text>
<text x="269.6" y="40.7">GND</text>
<text x="272.4" y="38.1">BM08B-GHS-TBT</text>
<text x="33" y="44.8" transform="rotate(-90 33 44.8)">J4</text>
<text x="113.9" y="43.8">PWM4</text>
<text x="170.9" y="43.8">SCL</text>
<text x="170.9" y="45.7">SDA</text>
<text x="210.7" y="42.6">GND</text>
<text x="13.4" y="51.4">GPIO01</text>
<text x="13.4" y="53.3">GPIO11</text>
<text x="36.8" y="53.1" transform="rotate(-90 36.8 53.1)">HEADER2X20REVERSE</text>
<text x="50.9" y="52.9">GPIO07</text>
<text x="13.4" y="55.2">GPIO13</text>
<text x="104.4" y="57.1" transform="rotate(-90 104.4 57.1)">0.1uF</text>
<text x="163.3" y="55.2" transform="rotate(-90 163.3 55.2)">0.1uF</text>
<text x="175.3" y="59.9" transform="rotate(-90 175.3 59.9)">1k</text>
<text x="184.8" y="59.9" transform="rotate(-90 184.8 59.9)">1k</text>
<text x="203.3" y="58.6">+5V</text>
<text x="22.8" y="64.7" transform="rotate(-90 22.8 64.7)">47uF</text>
<text x="45.6" y="64.7" transform="rotate(-90 45.6 64.7)">47uF</text>
<text x="104.4" y="62.1" transform="rotate(-90 104.4 62.1)">C11</text>
<text x="161" y="65.2">GND</text>
<text x="163.3" y="60.2" transform="rotate(-90 163.3 60.2)">C13</text>
<text x="171.5" y="60" transform="rotate(-90 171.5 60)">R1</text>
<text x="181" y="60" transform="rotate(-90 181 60)">R2</text>
<text x="199.5" y="64.7">SCL</text>
<text x="210.2" y="60">R6</text>
<text x="211.8" y="61.6">0</text>
<text x="215.5" y="60.4">J6</text>
<text x="254.5" y="64.3">+5V</text>
<text x="22.8" y="68.8" transform="rotate(-90 22.8 68.8)">C1</text>
<text x="45.6" y="68.8" transform="rotate(-90 45.6 68.8)">C3</text>
<text x="102.2" y="67.1">GND</text>
<text x="175.3" y="70.6" transform="rotate(-90 175.3 70.6)">LED1</text>
<text x="184.8" y="70.6" transform="rotate(-90 184.8 70.6)">LED2</text>
<text x="199.3" y="66.6">SDA</text>
<text x="233.3" y="70.4">A0</text>
<text x="257" y="70.4">R18</text>
<text x="257" y="68.5">R17</text>
<text x="263.8" y="70.4">39k</text>
<text x="263.8" y="68.5">0</text>
<text x="274.7" y="66.6" transform="rotate(-90 274.7 66.6)">+24V</text>
<text x="277.3" y="66.1">J8</text>
<text x="22.9" y="76.7">GND</text>
<text x="41.9" y="76.7">GND</text>
<text x="170.9" y="76.7">GND</text>
<text x="177.2" y="75.5" transform="rotate(-90 177.2 75.5)">SML-D12D1WT86</text>
<text x="180.4" y="76.7">GND</text>
<text x="186.7" y="75.5" transform="rotate(-90 186.7 75.5)">SML-D12U1WT86</text>
<text x="210.7" y="74.9">GND</text>
<text x="213.9" y="72.1">BM04B-GHS-TBT</text>
<text x="233.3" y="72.3">A1</text>
<text x="233.3" y="74.2">A2</text>
<text x="233.3" y="76.1">A3</text>
<text x="233.3" y="78">A4</text>
<text x="257" y="72.3">R19</text>
<text x="257" y="74.2">R20</text>
<text x="257" y="76.1">R21</text>
<text x="257" y="78">R22</text>
<text x="263.8" y="72.3">39k</text>
<text x="263.8" y="74.2">39k</text>
<text x="263.8" y="76.1">39k</text>
<text x="263.8" y="78">39k</text>
<text x="233.3" y="79.9">A5</text>
<text x="243" y="83.7" transform="rotate(-90 243 83.7)">1k</text>
<text x="244.9" y="83.7" transform="rotate(-90 244.9 83.7)">1k</text>
<text x="246.8" y="83.7" transform="rotate(-90 246.8 83.7)">1k</text>
<text x="248.7" y="83.7" transform="rotate(-90 248.7 83.7)">1k</text>
<text x="250.6" y="83.7" transform="rotate(-90 250.6 83.7)">1k</text>
<text x="252.5" y="83.7" transform="rotate(-90 252.5 83.7)">1k</text>
<text x="257" y="79.9">R23</text>
<text x="263.8" y="79.9">39k</text>
<text x="77.2" y="88.1">CY8C5267LTI-LP089</text>
<text x="83.8" y="86.2">U1B</text>
<text x="102.5" y="87.5" transform="rotate(-90 102.5 87.5)">+3V3</text>
<text x="136" y="88.1">CY8C5267LTI-LP089</text>
<text x="142.6" y="86.2">U1D</text>
<text x="161.4" y="87.5" transform="rotate(-90 161.4 87.5)">+3V3</text>
<text x="243" y="89.6" transform="rotate(-90 243 89.6)">R9</text>
<text x="272.8" y="85.6">BM08B-GHS-TBT</text>
<text x="21.5" y="90.9">+5V</text>
<text x="31.4" y="93.8">J3</text>
<text x="115.5" y="94.7">SWD_CLK</text>
<text x="117.2" y="92.8">SWD_IO</text>
<text x="170.9" y="93.2">UART1_RX</text>
<text x="170.9" y="95.1">UART1_TX</text>
<text x="244.9" y="90.5" transform="rotate(-90 244.9 90.5)">R10</text>
<text x="246.8" y="90.5" transform="rotate(-90 246.8 90.5)">R11</text>
<text x="248.7" y="90.5" transform="rotate(-90 248.7 90.5)">R12</text>
<text x="250.6" y="90.5" transform="rotate(-90 250.6 90.5)">R14</text>
<text x="252.5" y="90.5" transform="rotate(-90 252.5 90.5)">R15</text>
<text x="13.4" y="97">PWM1</text>
<text x="119.1" y="100.4">LED2</text>
<text x="119.1" y="98.5">LED3</text>
<text x="170.9" y="97">UART1_RTS</text>
<text x="170.9" y="98.9">UART1_CTS</text>
<text x="170.9" y="100.8">UART2_IO1</text>
<text x="243.6" y="100.6" transform="rotate(-90 243.6 100.6)">GND</text>
<text x="245.5" y="100.6" transform="rotate(-90 245.5 100.6)">GND</text>
<text x="247.4" y="100.6" transform="rotate(-90 247.4 100.6)">GND</text>
<text x="249.3" y="100.6" transform="rotate(-90 249.3 100.6)">GND</text>
<text x="251.2" y="100.6" transform="rotate(-90 251.2 100.6)">GND</text>
<text x="253.1" y="100.6" transform="rotate(-90 253.1 100.6)">GND</text>
<text x="269.6" y="97.6">GND</text>
<text x="13.4" y="102.6">PWM2</text>
<text x="118.3" y="106.1">JS_TX</text>
<text x="118.3" y="104.2">JS_RX</text>
<text x="119.1" y="102.3">LED1</text>
<text x="170.9" y="104.5">UART2_RX</text>
<text x="170.9" y="102.6">UART2_IO2</text>
<text x="170.9" y="106.4">UART2_TX</text>
<text x="13.4" y="108.3">PWM3</text>
<text x="170.9" y="112.1">UART1_IO1</text>
<text x="13.4" y="114">PWM4</text>
<text x="22.5" y="119.9" transform="rotate(-90 22.5 119.9)">0.1uF</text>
<text x="106.3" y="119" transform="rotate(-90 106.3 119)">C12</text>
<text x="106.3" y="114" transform="rotate(-90 106.3 114)">0.1uF</text>
<text x="170.9" y="115.9">UART2_RTS</text>
<text x="170.9" y="117.8">UART2_CTS</text>
<text x="170.9" y="114">UART1_IO2</text>
<text x="22.7" y="123.8" transform="rotate(-90 22.7 123.8)">C2</text>
<text x="27.1" y="122.3">HEADER 3X4</text>
<text x="102.2" y="124">GND</text>
<text x="165.2" y="125.4" transform="rotate(-90 165.2 125.4)">0.1uF</text>
<text x="24.7" y="131.8">GND</text>
<text x="165.2" y="130.4" transform="rotate(-90 165.2 130.4)">C14</text>
<text x="274.7" y="127.3" transform="rotate(-90 274.7 127.3)">+24V</text>
<text x="278.1" y="126.8">J9</text>
<text x="72.7" y="132.6">+5V</text>
<text x="80.3" y="132.6">+5V</text>
<text x="110.4" y="137.5">U1P</text>
<text x="161" y="135.4">GND</text>
<text x="103.7" y="139.4">CY8C5267LTI-LP089</text>
<text x="198.2" y="143.3">Q1</text>
<text x="224.8" y="143.3">Q2</text>
<text x="251.3" y="143.3">Q3</text>
<text x="272.4" y="142.5">BM06B-GHS-TBT</text>
<text x="18.1" y="145">J1</text>
<text x="25.3" y="144">+5V</text>
<text x="135.9" y="146.1">XRES</text>
<text x="184.3" y="147.8">LED1</text>
<text x="191.2" y="147.8">R3</text>
<text x="197.4" y="147.6">100</text>
<text x="198.2" y="145">BSS138</text>
<text x="210.9" y="147.8">LED2</text>
<text x="217.7" y="147.8">R7</text>
<text x="224" y="147.6">100</text>
<text x="224.8" y="145">BSS138</text>
<text x="237.5" y="147.8">LED3</text>
<text x="243.4" y="147.8">R13</text>
<text x="250.6" y="147.6">100</text>
<text x="251.3" y="145">BSS138</text>
<text x="26.6" y="152">DEBUG_TX</text>
<text x="26.6" y="150.1">DEBUG_RX</text>
<text x="26.6" y="153.9">DEBUG_RTS</text>
<text x="26.6" y="155.8">DEBUG_CTS</text>
<text x="200.8" y="152.1" transform="rotate(-90 200.8 152.1)">10k</text>
<text x="227.4" y="152.1" transform="rotate(-90 227.4 152.1)">10k</text>
<text x="254" y="152.1" transform="rotate(-90 254 152.1)">10k</text>
<text x="200.8" y="159" transform="rotate(-90 200.8 159)">R4</text>
<text x="227.4" y="159" transform="rotate(-90 227.4 159)">R8</text>
<text x="254" y="159" transform="rotate(-90 254 159)">R16</text>
<text x="11.8" y="162.1">BM06B-GHS-TBT</text>
<text x="24.4" y="165.7">GND</text>
<text x="205.5" y="165.7">GND</text>
<text x="232.1" y="165.7">GND</text>
<text x="258.6" y="165.7">GND</text>
<text x="18.1" y="173.5">J2</text>
<text x="24.7" y="172.5">+3V3</text>
<text x="66.5" y="172.9" transform="rotate(-90 66.5 172.9)">1uF</text>
<text x="70.3" y="172.9" transform="rotate(-90 70.3 172.9)">0.1uF</text>
<text x="74.1" y="172.9" transform="rotate(-90 74.1 172.9)">1uF</text>
<text x="77.9" y="172.9" transform="rotate(-90 77.9 172.9)">1uF</text>
<text x="81.7" y="172.9" transform="rotate(-90 81.7 172.9)">0.1uF</text>
<text x="85.5" y="172.9" transform="rotate(-90 85.5 172.9)">1uF</text>
<text x="89.3" y="172.9" transform="rotate(-90 89.3 172.9)">1uF</text>
<text x="66.5" y="176.9" transform="rotate(-90 66.5 176.9)">C4</text>
<text x="70.3" y="176.9" transform="rotate(-90 70.3 176.9)">C5</text>
<text x="74.1" y="176.9" transform="rotate(-90 74.1 176.9)">C6</text>
<text x="77.9" y="176.9" transform="rotate(-90 77.9 176.9)">C7</text>
<text x="81.7" y="176.9" transform="rotate(-90 81.7 176.9)">C8</text>
<text x="85.5" y="176.9" transform="rotate(-90 85.5 176.9)">C9</text>
<text x="89.3" y="177.8" transform="rotate(-90 89.3 177.8)">C10</text>
<text x="28.5" y="180.4">XRES</text>
<text x="28.5" y="182.3">SWD_CLK</text>
<text x="28.5" y="184.2">SWD_IO</text>
<text x="90.8" y="184.7">GND</text>
<text x="128.8" y="184.7">GND</text>
<text x="10.7" y="188.7">HEADER1X5-2.54MM</text>
<text x="25.2" y="192.3">GND</text>
</g>
<g font-size="1.6" fill="#505050">
<text x="217.6" y="22.7">8</text>
<text x="276.5" y="22.7">7</text>
<text x="276.5" y="20.8">8</text>
<text x="27.9" y="24.6">1</text>
<text x="27.9" y="26.5">3</text>
<text x="27.9" y="28.4">5</text>
<text x="39.8" y="24.6">2</text>
<text x="39.8" y="26.5">4</text>
<text x="39.8" y="28.4">6</text>
<text x="93.5" y="29.2">VDDIO0</text>
<text x="100.9" y="28.4">52</text>
<text x="149.4" y="29.2">(GPIO)P2[0]</text>
<text x="152.3" y="27.3">VDDIO2</text>
<text x="159.7" y="26.5">67</text>
<text x="159.7" y="28.4">62</text>
<text x="217.6" y="28.4">5</text>
<text x="217.6" y="26.5">6</text>
<text x="217.6" y="24.6">7</text>
<text x="276.5" y="28.4">4</text>
<text x="276.5" y="26.5">5</text>
<text x="276.5" y="24.6">6</text>
<text x="27.1" y="34.1">11</text>
<text x="27.1" y="36">13</text>
<text x="27.9" y="30.3">7</text>
<text x="27.9" y="32.2">9</text>
<text x="39.8" y="30.3">8</text>
<text x="39.8" y="32.2">10</text>
<text x="39.8" y="34.1">12</text>
<text x="39.8" y="36">14</text>
<text x="73.1" y="34.9">(SAR1_EXTREF,OPAMP0+,GPIO)P0[2]</text>
<text x="81" y="31.1">(OPAMP2OUT,GPIO)P0[0]</text>
<text x="81" y="33">(OPAMP0OUT,GPIO)P0[1]</text>
<text x="100.9" y="30.3">48</text>
<text x="100.9" y="32.2">49</text>
<text x="100.9" y="34.1">50</text>
<text x="100.9" y="36">51</text>
<text x="141.3" y="34.9">(TRACECLK,GPIO)P2[3]</text>
<text x="149.4" y="31.1">(GPIO)P2[1]</text>
<text x="149.4" y="33">(GPIO)P2[2]</text>
<text x="159.7" y="30.3">63</text>
<text x="159.7" y="32.2">64</text>
<text x="159.7" y="34.1">65</text>
<text x="159.7" y="36">66</text>
<text x="217.6" y="36">1</text>
<text x="217.6" y="34.1">2</text>
<text x="217.6" y="32.2">3</text>
<text x="217.6" y="30.3">4</text>
<text x="276.5" y="34.1">1</text>
<text x="276.5" y="32.2">2</text>
<text x="276.5" y="30.3">3</text>
<text x="27.1" y="37.9">15</text>
<text x="27.1" y="39.8">17</text>
<text x="27.1" y="41.7">19</text>
<text x="39.8" y="37.9">16</text>
<text x="39.8" y="39.8">18</text>
<text x="39.8" y="41.7">20</text>
<text x="73.1" y="38.7">(SAR0_EXTREF,OPAMP2+,GPIO)P0[4]</text>
<text x="76.6" y="36.8">(EXTREF0,OPAMP0-,GPIO)P0[3]</text>
<text x="83.3" y="40.6">(OPAMP2-,GPIO)P0[5]</text>
<text x="100.9" y="37.9">53</text>
<text x="100.9" y="39.8">54</text>
<text x="100.9" y="41.7">55</text>
<text x="138.2" y="36.8">(TRACEDATA[0],GPIO)P2[4]</text>
<text x="138.2" y="38.7">(TRACEDATA[1],GPIO)P2[5]</text>
<text x="138.2" y="40.6">(TRACEDATA[2],GPIO)P2[6]</text>
<text x="159.7" y="37.9">68</text>
<text x="159.7" y="39.8">1</text>
<text x="159.7" y="41.7">2</text>
<text x="27.1" y="43.6">21</text>
<text x="27.1" y="45.5">23</text>
<text x="27.1" y="47.4">25</text>
<text x="39.8" y="43.6">22</text>
<text x="39.8" y="45.5">24</text>
<text x="39.8" y="47.4">26</text>
<text x="85.9" y="42.5">(IDAC0,GPIO)P0[6]</text>
<text x="85.9" y="44.4">(IDAC2,GPIO)P0[7]</text>
<text x="90.9" y="46.3">(SIO)P12[2]</text>
<text x="100.9" y="43.6">56</text>
<text x="100.9" y="45.5">46</text>
<text x="100.9" y="47.4">47</text>
<text x="138.2" y="42.5">(TRACEDATA[3],GPIO)P2[7]</text>
<text x="143" y="46.3">(I2C0:SDA,SIO)P12[5]</text>
<text x="143.1" y="44.4">(I2C0:SCL,SIO)P12[4]</text>
<text x="159.7" y="43.6">3</text>
<text x="159.7" y="45.5">4</text>
<text x="159.7" y="47.4">60</text>
<text x="27.1" y="49.3">27</text>
<text x="27.1" y="51.2">29</text>
<text x="27.1" y="53">31</text>
<text x="39.8" y="49.3">28</text>
<text x="39.8" y="51.2">30</text>
<text x="39.8" y="53">32</text>
<text x="90.9" y="48.2">(SIO)P12[3]</text>
<text x="148.6" y="48.2">(GPIO)P15[4]</text>
<text x="148.6" y="50.1">(GPIO)P15[5]</text>
<text x="159.7" y="49.3">61</text>
<text x="27.1" y="54.9">33</text>
<text x="27.1" y="56.8">35</text>
<text x="27.1" y="58.7">37</text>
<text x="39.8" y="54.9">34</text>
<text x="39.8" y="56.8">36</text>
<text x="39.8" y="58.7">38</text>
<text x="27.1" y="60.6">39</text>
<text x="39.8" y="60.6">40</text>
<text x="217.6" y="62.5">1</text>
<text x="217.6" y="64.4">2</text>
<text x="217.6" y="66.3">3</text>
<text x="217.6" y="68.2">4</text>
<text x="276.5" y="70.1">7</text>
<text x="276.5" y="68.2">8</text>
<text x="276.5" y="77.7">3</text>
<text x="276.5" y="75.8">4</text>
<text x="276.5" y="73.9">5</text>
<text x="276.5" y="72">6</text>
<text x="276.5" y="81.5">1</text>
<text x="276.5" y="79.6">2</text>
<text x="81.8" y="95.6">(TCK,SWDCK,GPIO)P1[1]</text>
<text x="82.1" y="93.7">(TMS,SWDIO,GPIO)P1[0]</text>
<text x="93.5" y="91.8">VDDIO1</text>
<text x="100.9" y="91">17</text>
<text x="100.9" y="92.9">11</text>
<text x="100.9" y="94.8">12</text>
<text x="144.8" y="93.7">(IDAC1,GPIO)P3[0]</text>
<text x="144.8" y="95.6">(IDAC3,GPIO)P3[1]</text>
<text x="152.3" y="91.8">VDDIO3</text>
<text x="159.7" y="91">35</text>
<text x="159.7" y="92.9">29</text>
<text x="159.7" y="94.8">30</text>
<text x="29.4" y="96.7">1</text>
<text x="29.4" y="98.6">2</text>
<text x="29.4" y="100.5">3</text>
<text x="75.4" y="97.5">(CONFIGUABLE_XRES,GPIO)P1[2]</text>
<text x="83.6" y="99.4">(TDO,SWV,GPIO)P1[3]</text>
<text x="87.9" y="101.3">(TDI,GPIO)P1[4]</text>
<text x="100.9" y="96.7">13</text>
<text x="100.9" y="98.6">14</text>
<text x="100.9" y="100.5">15</text>
<text x="135.4" y="97.5">(OPAMP3-,EXTREF1,GPIO)P3[2]</text>
<text x="142.1" y="99.4">(OPAMP3+,GPIO)P3[3]</text>
<text x="142.1" y="101.3">(OPAMP1-,GPIO)P3[4]</text>
<text x="159.7" y="96.7">31</text>
<text x="159.7" y="98.6">32</text>
<text x="159.7" y="100.5">33</text>
<text x="29.4" y="102.4">4</text>
<text x="29.4" y="104.3">5</text>
<text x="29.4" y="106.2">6</text>
<text x="85.3" y="103.2">(NTRST,GPIO)P1[5]</text>
<text x="90.6" y="105.1">(GPIO)P1[6]</text>
<text x="90.6" y="107">(GPIO)P1[7]</text>
<text x="100.9" y="102.4">16</text>
<text x="100.9" y="104.3">18</text>
<text x="100.9" y="106.2">19</text>
<text x="139.8" y="105.1">(OPAMP1OUT,GPIO)P3[6]</text>
<text x="139.8" y="107">(OPAMP3OUT,GPIO)P3[7]</text>
<text x="142.1" y="103.2">(OPAMP1+,GPIO)P3[5]</text>
<text x="159.7" y="102.4">34</text>
<text x="159.7" y="104.3">36</text>
<text x="159.7" y="106.2">37</text>
<text x="28.6" y="113.8">10</text>
<text x="29.4" y="108.1">7</text>
<text x="29.4" y="110">8</text>
<text x="29.4" y="111.9">9</text>
<text x="90.9" y="108.9">(SIO)P12[6]</text>
<text x="90.9" y="110.8">(SIO)P12[7]</text>
<text x="100.9" y="108.1">20</text>
<text x="100.9" y="110">21</text>
<text x="138.4" y="112.7">(MHZ_XTAL:XO,GPIO)P15[0]</text>
<text x="143" y="110.8">(I2C1:SDA,SIO)P12[1]</text>
<text x="143.1" y="108.9">(I2C1:SCL,SIO)P12[0]</text>
<text x="159.7" y="108.1">38</text>
<text x="159.7" y="110">39</text>
<text x="159.7" y="111.9">27</text>
<text x="159.7" y="113.8">28</text>
<text x="28.6" y="115.7">11</text>
<text x="28.6" y="117.6">12</text>
<text x="138.7" y="116.5">(KHZ_XTAL:XO,GPIO)P15[2]</text>
<text x="139.2" y="114.6">(MHZ_XTAL:XI,GPIO)P15[1]</text>
<text x="139.4" y="118.4">(KHZ_XTAL:XI,GPIO)P15[3]</text>
<text x="159.7" y="115.7">40</text>
<text x="159.7" y="117.6">41</text>
<text x="276.5" y="128.9">1</text>
<text x="276.5" y="130.8">2</text>
<text x="276.5" y="132.7">3</text>
<text x="276.5" y="134.6">4</text>
<text x="276.5" y="136.5">5</text>
<text x="95" y="142.2">24</text>
<text x="98.6" y="143.1">VDDD</text>
<text x="276.5" y="138.4">6</text>
<text x="22.7" y="147.9">1</text>
<text x="22.7" y="149.8">2</text>
<text x="95" y="144.1">59</text>
<text x="95" y="146">26</text>
<text x="95" y="147.9">57</text>
<text x="95" y="149.8">44</text>
<text x="98.6" y="145">VDDD</text>
<text x="98.6" y="146.9">VCCD</text>
<text x="98.6" y="148.8">VCCD</text>
<text x="119.2" y="148.8">VBOOST</text>
<text x="121.6" y="146.9">XRES</text>
<text x="127.5" y="146">10</text>
<text x="127.5" y="147.9">7</text>
<text x="127.5" y="149.8">6</text>
<text x="22.7" y="151.7">3</text>
<text x="22.7" y="153.6">4</text>
<text x="22.7" y="155.5">5</text>
<text x="95" y="151.7">42</text>
<text x="95.8" y="155.5">9</text>
<text x="98.6" y="150.7">VDDA</text>
<text x="98.6" y="152.6">VCCA</text>
<text x="121.5" y="152.6">VBAT</text>
<text x="123" y="150.7">IND</text>
<text x="127.5" y="151.7">8</text>
<text x="127.5" y="155.5">22</text>
<text x="22.7" y="157.4">6</text>
<text x="95" y="157.4">25</text>
<text x="95" y="159.3">45</text>
<text x="95" y="161.2">58</text>
<text x="98.6" y="156.3">VSSD</text>
<text x="98.6" y="158.2">VSSD</text>
<text x="98.6" y="160.1">VSSD</text>
<text x="106.9" y="158.2">(USBIO,D-,SWDCLK)P15[7]</text>
<text x="108.2" y="156.4">(USBIO,D+,SWDIO)P15[6]</text>
<text x="127.5" y="157.4">23</text>
<text x="95" y="163.1">43</text>
<text x="95.8" y="165">5</text>
<text x="98.6" y="162">VSSD</text>
<text x="98.6" y="163.9">VSSA</text>
<text x="98.6" y="165.8">VSSB</text>
<text x="122.6" y="165.8">EXP</text>
<text x="127.5" y="165">EXP</text>
<text x="22.7" y="176.4">1</text>
<text x="22.7" y="178.3">2</text>
<text x="22.7" y="180.2">3</text>
<text x="22.7" y="182.1">4</text>
<text x="22.7" y="184">5</text>
</g>
</svg>
